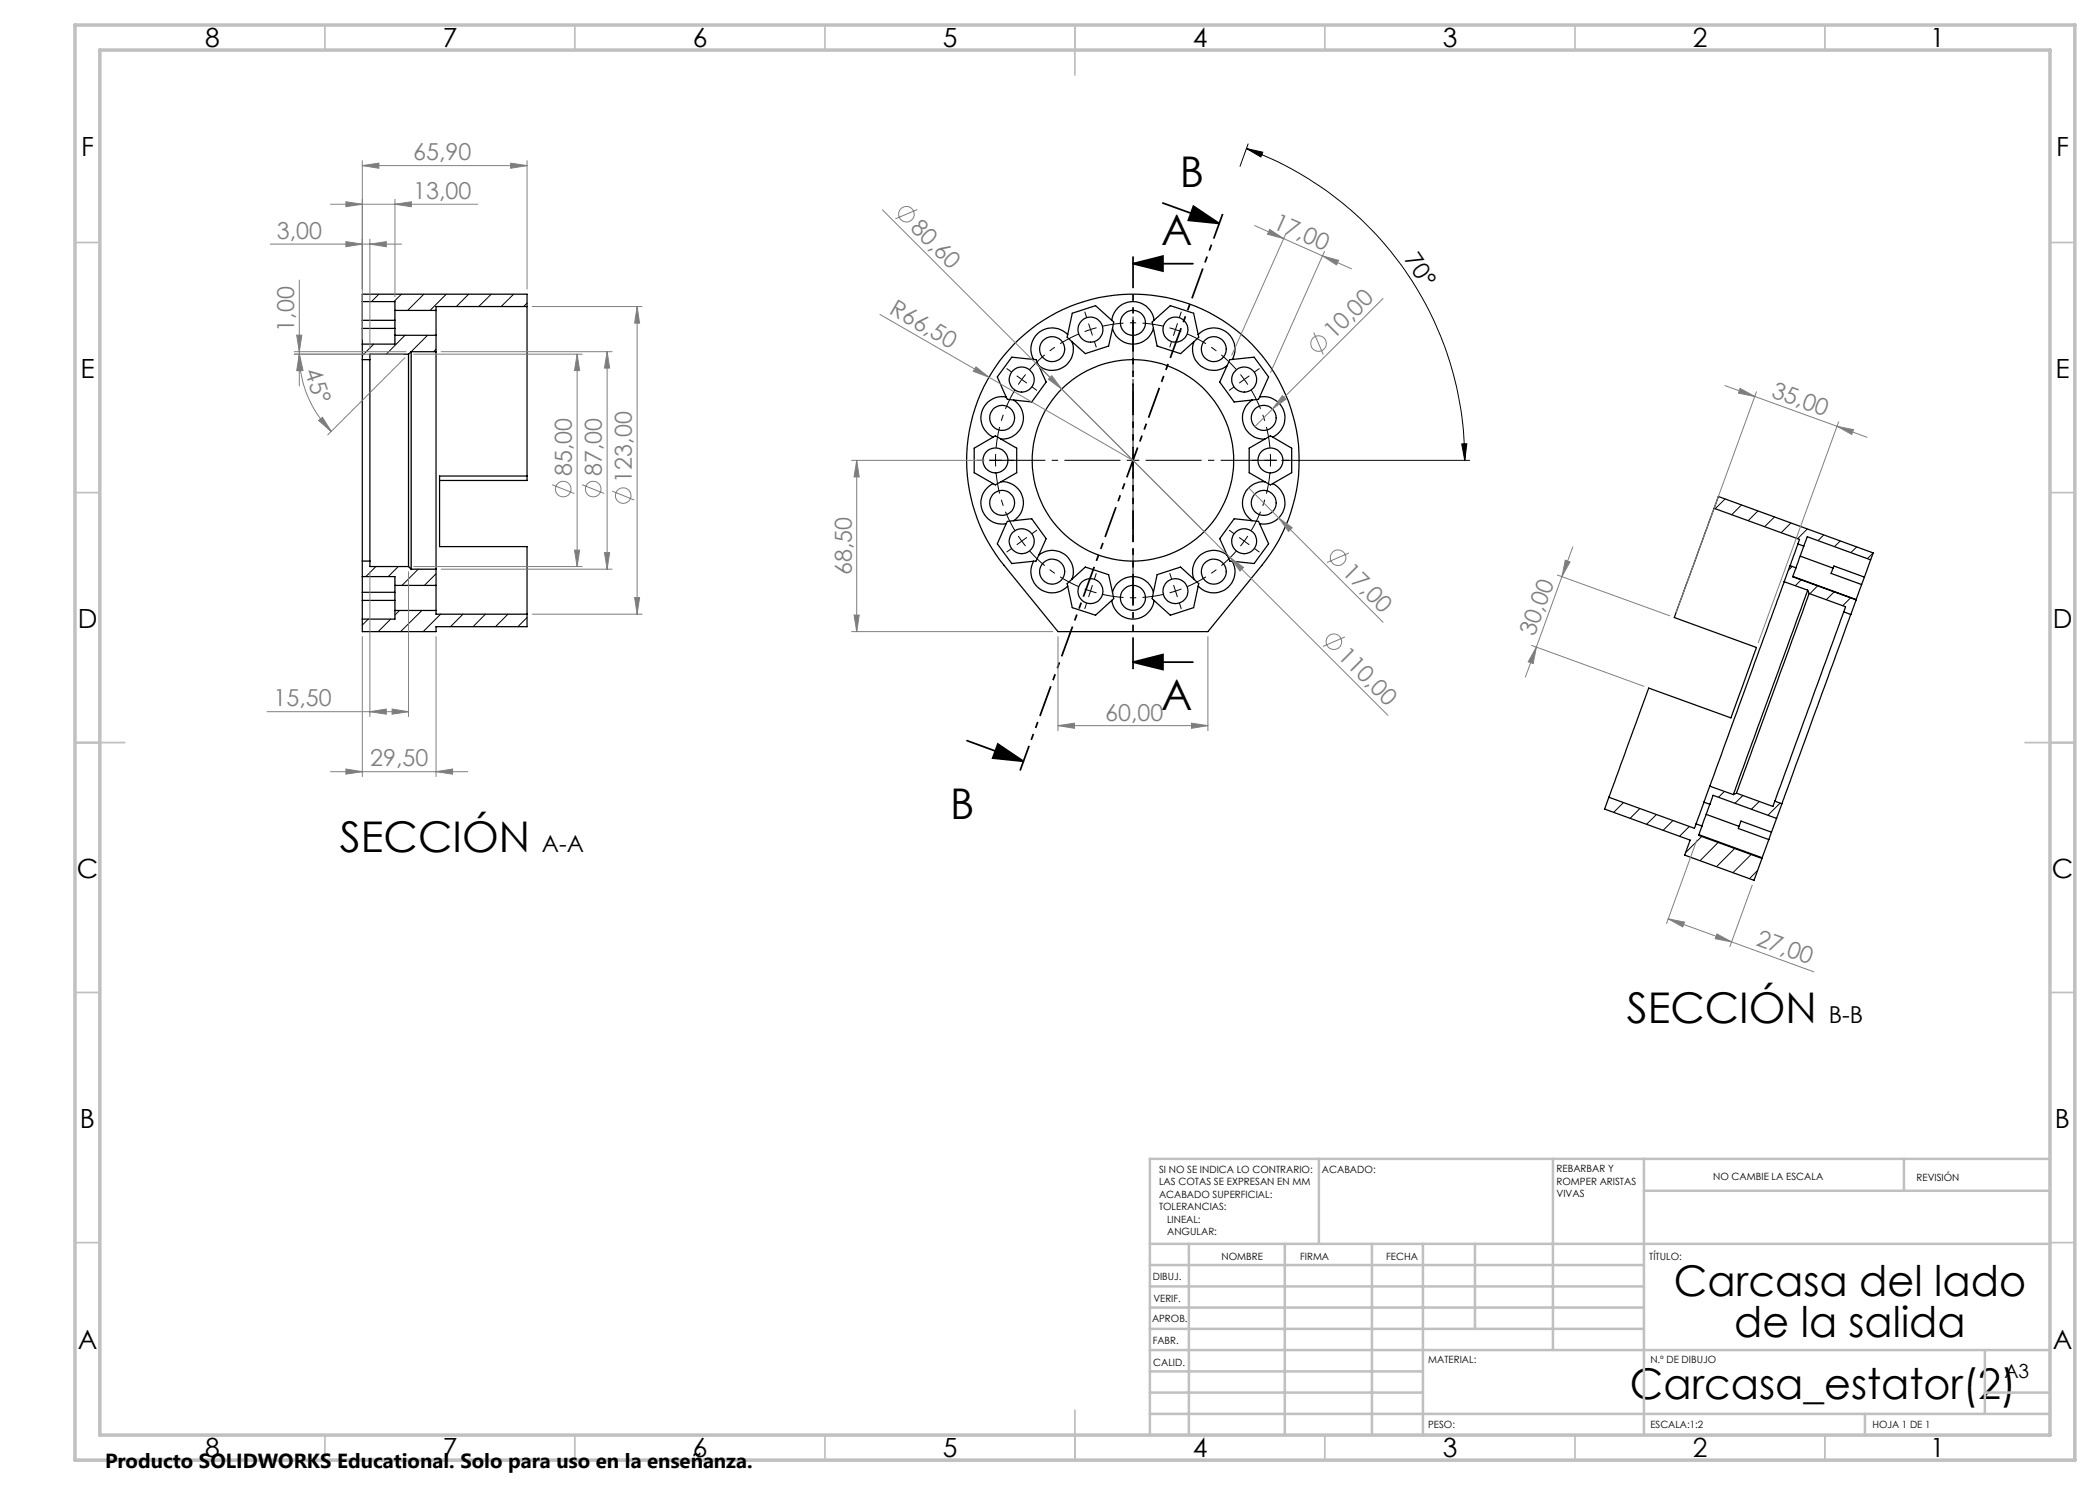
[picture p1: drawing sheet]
<svg xmlns="http://www.w3.org/2000/svg" width="420mm" height="297mm" viewBox="0 0 420 297" stroke-linecap="round" stroke-linejoin="round" font-family="sans-serif">
<g fill="none" stroke="#000" stroke-width=".25">
<path d="M72.5 65.7v3.1M72.5 60.3v3.8M72.5 71.9v40.3M72.5 60.3v-1.5h32.9v2.5M72.5 64.1v1.6M72.5 68.8v3.1M72.5 60.3h6.5v1.8M72.5 71.9h1.5M72.5 65.7h6.5M72.5 64.1h6.5M74 71.9v40.3M79 62.1v5"/>
<path d="M79 67.1v1.7h-6.5M79 62.1h8.2M79 67.1h8.2M81.7 70.8v42.5M81.7 70.8h-7.7v1.1M82.2 70.3v43.5M82.2 70.3h5M82.2 70.3l-.5 .5M87.2 62.1v5M87.2 70.3v43.5M87.2 67.1v3.2M105.4 61.3v33.9"/>
<path d="M105.4 61.3h-18.2v.8M201.2 79.4a4.2 4.2 0 0 0-4.8 2.9 4.2 4.2 0 0 0 2.2 5.1M201.2 79.4l.3 .5 1.2 .1M202.8 68.8a33.3 33.3 0 0 1 45.9-1.5 33.3 33.3 0 0 1 3.7 45.8l-10.8 13.2h-30l-10.8-13.2a33.2 33.2 0 0 1 2-44.3zM206.7 71.9l-4.3-.5-2.9 4 1.7 4M206.7 71.9h.5l.6 1.2M207.8 73.1l1.4 3.3-2.9 4-3.6-.4M213.5 66.9a4.3 4.3 0 0 0-5.6-.5 4.3 4.3 0 0 0-1.2 5.5M213.5 66.9l-.1 .5 1 .9M214.4 68.3a4.2 4.2 0 0 1-1.5 5 4.2 4.2 0 0 1-5.1-.2M222.4 64.1a4.2 4.2 0 0 1 4.2-3.8 4.2 4.2 0 0 1 4.2 3.8M222.5 65.7a4.2 4.2 0 0 0 4.1 3.1 4.2 4.2 0 0 0 4.1-3.1"/>
<path d="M222.5 65.7l.2-1.3-3.6-3.3-4.6 1.5-1 4.3M222.5 65.7l-.8 3.5-4.6 1.5-2.7-2.4M230.7 65.7l.7 3.5 4.7 1.5 2.7-2.4M230.8 64.1l3.3-3 4.6 1.5 .9 4.3M230.8 64.1l-.4 .3 .3 1.3M238.8 68.3a4.2 4.2 0 0 0 1.5 5 4.2 4.2 0 0 0 5.1-.2M239.6 66.9a4.3 4.3 0 0 1 5.7-.5 4.3 4.3 0 0 1 1.2 5.5M239.6 66.9l.1 .5-.9 .9M245.4 73.1l-1.5 3.3 2.9 4 4.9-.5 .2-.5M246.5 71.9l4.3-.5 2.9 4-1.8 4M246.5 71.9h-.5l-.6 1.2M251.9 79.4a4.2 4.2 0 0 1 4.9 2.9 4.2 4.2 0 0 1-2.3 5.1"/>
<path d="M105.4 95.2h-17.5v14.1h17.5v13.5M105.4 95.2v.9h-17.5M198.6 96.7a4.2 4.2 0 0 0-2.2 5.2 4.2 4.2 0 0 0 4.8 2.8M200.2 96.3a4.2 4.2 0 0 1 4.3 3 4.2 4.2 0 0 1-1.8 4.8M200.2 96.3l3.1-1.8v-4.9l-4.2-2.4-4.3 2.4v4.9l3.8 2.2M200.2 96.3l-1.1 .7-.5-.3M202.7 80a4.3 4.3 0 0 1 1.8 4.9 4.3 4.3 0 0 1-4.3 2.9M250.4 80a4.3 4.3 0 0 0-1.7 4.9 4.3 4.3 0 0 0 4.2 2.9M252.9 96.3a4.3 4.3 0 0 0-4.2 3 4.3 4.3 0 0 0 1.7 4.8M252.9 87.8l-3.1 1.8v4.9l3.1 1.8M252.9 96.3l1.2 .7 .4-.3M254.5 96.7a4.2 4.2 0 0 1 2.3 5.2 4.2 4.2 0 0 1-4.9 2.8"/>
<path d="M254.5 87.4l3.8 2.2v4.9l-3.8 2.2M254.5 87.4l-.4-.2-1.2 .6M72.5 115.3v3.2M72.5 112.2v3.1M72.5 118.5v1.6M72.5 115.3h6.5v1.8M72.5 112.2h1.5M72.5 118.5h6.5M74 112.2v1.1h7.7M79 117.1v5M79 117.1h8.2M81.7 113.3l.5 .5"/>
<path d="M82.2 113.8h5M87.2 117.1v5M87.2 113.8v3.3M201.2 104.7l-1.7 4.1 2.9 3.9 4.3-.4M202.7 104.1l3.6-.4 2.9 4-1.4 3.3M202.7 104.1l-1.2 .2-.3 .4M206.7 112.3a4.3 4.3 0 0 0 1.2 5.5 4.3 4.3 0 0 0 5.6-.6M207.8 111a4.2 4.2 0 0 1 5.1-.1 4.2 4.2 0 0 1 1.5 4.9M207.8 111l-.6 1.2-.5 .1M214.4 115.8l-1 .9 1.1 4.8 4.6 1.5 3.3-2.9M214.4 115.8l2.7-2.4 4.6 1.5 .8 3.6M222.5 118.5a4.2 4.2 0 0 1 4.1-3.2 4.2 4.2 0 0 1 4.1 3.2"/>
<path d="M222.5 118.5l.2 1.2-.3 .4M230.7 118.5l-.3 1.2 .4 .4M238.8 115.8l.9 .9-1 4.8-4.6 1.5-3.3-2.9M238.8 115.8l-2.7-2.4-4.7 1.5-.7 3.6M245.4 111a4.2 4.2 0 0 0-5.2-.1 4.2 4.2 0 0 0-1.4 4.9M245.4 111l.6 1.2 .5 .1M246.5 112.3a4.3 4.3 0 0 1-1.2 5.5 4.3 4.3 0 0 1-5.7-.6M251.9 104.7l1.8 4.1-2.9 3.9-4.3-.4M251.9 104.7l-.2-.4-4.9-.6-2.9 4 1.5 3.3M342.8 101.7l-7.9 21.8 16.4 6-2.8 7.8-2.3 6.3-16.5-6-7.9 21.9M342.8 101.7l.9-2.4 31 11.3-.6 1.4M342.8 101.7l17.1 6.2-.3 .9"/>
<path d="M356.8 116.3l-14.9 40.9M356.8 116.3l4.7 1.7M358 113.1l-1.2 3.2M358 113.1l1.2 .5M358.6 115.3l12.6 4.6M359.2 113.6l-.7 1.8 12.7 4.6M359.6 108.8l-1.6 4.3M359.6 108.8l1.2 .4M360 111.2l6.6 2.4M360.8 109.2l-1.6 4.4M360.8 109.2l.7-1.9 12.6 4.7M361.5 118l-14.8 40.9"/>
<path d="M361.5 118l.3 .7M361.8 118.7l-14.5 39.9M361.8 118.7l7.3 2.7-.3 1M366.6 113.6l-.4 1.1 6.1 2.2M366.6 113.6l.2-.4 6.1 2.2M371.2 120l-1 2.9M371.2 119.9v.1M372.3 116.9l-1.1 3M372.9 115.4l-.6 1.5M374.1 112l-1.2 3.4M72.5 120.1v3.7M72.5 120.1h6.5"/>
<path d="M79 122.1v1.7h-6.5M79 122.1h8.2M87.2 122.1v.7h18.2M105.4 122.8v2.5h-18.2v1h-14.7v-2.5M222.4 120.1a4.2 4.2 0 0 0 4.2 3.7 4.2 4.2 0 0 0 4.2-3.7M368.8 122.4l-13.8 37.8M368.8 122.4l1.4 .5M370.2 122.9l-13.8 37.9M321.8 159.5l-.9 2.3 17.1 6.2-1.1 3 13.9 5.1 1.6-4.4M321.8 159.5l17.1 6.2 .3-.9M341.9 157.2l4.8 1.7M341.9 157.2l-1.1 3.2"/>
<path d="M347.3 158.6l-.6 .3M347.3 158.6l7.3 2.7 .4-1.1M339.2 164.8l1.2 .4M339.8 166.9l12.6 4.7M340.4 165.2l-.7 1.9 12.7 4.6M340.8 160.4l-1.6 4.4M340.8 160.4l1.2 .5M341.2 162.9l6.6 2.4M342 160.9l-1.6 4.3M342 160.9l.6-1.8 12.7 4.6M347.8 165.3l-.1 .4 6.1 2.2M347.8 165.3l.4-1.1 6.1 2.2"/>
<path d="M352.4 171.6v.1M353.8 167.9l-1.4 3.7M354.3 166.4l-.5 1.5M355 160.2l1.4 .6M355.3 163.7l-1 2.7M356.4 160.8l-1.1 2.9"/>
<circle cx="204.3" cy="75.9" r="2.5"/>
<circle cx="210.4" cy="69.8" r="2.5"/>
<circle cx="218.1" cy="65.9" r="2.5"/>
<circle cx="226.6" cy="64.6" r="2.51"/>
<circle cx="235.1" cy="65.9" r="2.5"/>
<circle cx="242.8" cy="69.8" r="2.5"/>
<circle cx="248.8" cy="75.9" r="2.51"/>
<circle cx="199.1" cy="92.1" r="2.5"/>
<circle cx="200.4" cy="83.6" r="2.49"/>
<circle cx="226.6" cy="92.1" r="20.2"/>
<circle cx="252.7" cy="83.6" r="2.5"/>
<circle cx="254.1" cy="92.1" r="2.5"/>
<circle cx="200.4" cy="100.6" r="2.49"/>
<circle cx="204.3" cy="108.2" r="2.5"/>
<circle cx="210.4" cy="114.3" r="2.5"/>
<circle cx="218.1" cy="118.2" r="2.49"/>
<circle cx="226.6" cy="119.6" r="2.51"/>
<circle cx="235.1" cy="118.2" r="2.49"/>
<circle cx="242.8" cy="114.3" r="2.5"/>
<circle cx="248.8" cy="108.2" r="2.51"/>
<circle cx="252.7" cy="100.6" r="2.5"/>
</g>
<g fill="none" stroke="#000" stroke-width=".2">
<path d="M249.3 29.7l3.3 .7-.4 1zM249.3 29.7a66.4 66.4 0 0 1 43.6 62.4M249.6 28.8l-1.6 4.5M75.8 58.8l-1.5 1.5M80.3 58.8l-1.5 1.5M84.8 58.8l-3.3 3.3M89.3 58.8l-3.3 3.3M93.7 58.8l-2.4 2.5M98.2 58.8l-2.5 2.5M102.7 58.8l-2.5 2.5M74.8 68.8l-2.3 2.3M81 67.1l-3.7 3.7"/>
<path d="M85.5 67.1l-3.3 3.2M87.2 69.8l-.5 .5M105.4 60.6l-.7 .7M233.9 65.6l1.2 .3M235.1 65.9l1.2 .4M235.1 65.9l-.4 1.2M235.5 64.7l-.4 1.2M256.3 92.1h37.6M292.3 88.8h1.1l-.5 3.3zM345 99.8l-2 1.9M75.2 113.3l-2 2M79.7 113.3l-2.1 2"/>
<path d="M83.6 113.8l-3.2 3.3M87.2 114.8l-2.3 2.3M348.3 101l-1.9 1.9M351.6 102.2l-2 1.9M354.9 103.4l-2 1.9M358.2 104.6l-2 1.9M358.5 113.3l-.8 .7M360.3 116l-1.2 1.2M361.5 105.8l-2 1.9M363.5 117.2l-1.5 1.5M364.7 107l-1.1 1.1M366.9 118.4l-1.6 1.5"/>
<path d="M368.1 108.2l-1.2 1.1M370.1 119.6l-1.6 1.5M371.3 109.4l-1.1 1.1M374.6 110.6l-1.1 1.1M73.7 123.8l-1.2 1.2M78.1 123.8l-2.5 2.5M79.9 122.1l-.9 .9M84.4 122.1l-4.3 4.2M88.1 122.8l-3.5 3.5M92.6 122.8l-2.5 2.5M97.1 122.8l-2.5 2.5M101.6 122.8l-2.5 2.5"/>
<path d="M105.4 123.5l-1.8 1.8M344.9 158.3l-1.2 1.2M348.6 159.1l-1.6 1.6M324.7 160.5l-1.9 2M328 161.7l-2 2M331.3 162.9l-2 1.9M334.6 164.1l-2 1.9M337.9 165.3l-2 1.9M340.4 167.3l-3.3 3.2M343.6 168.5l-3.6 3.7M347 169.7l-3.7 3.7M350.2 170.9l-3.6 3.7"/>
<path d="M351.5 174.1l-1.6 1.7M351.9 160.3l-1.6 1.6M356 160.6l-2.4 2.5"/>
</g>
<g fill="none" stroke="#808080" stroke-width=".2">
<path d="M72.5 33.1l3.3-.5v1.1zM72.5 32.1v35.7M72.5 33.1h32.9M79 39.9v19.4M102.1 32.6l3.3 .5-3.3 .6zM105.4 32.1v25.7M54 48.8h26.3M59.9 56v21.2M66.1 40.8h29.5M69.2 48.3l3.3 .5-3.3 .6zM69.2 40.4l3.3 .4-3.3 .5zM74 48.8l3.3-.5v1.1z"/>
<path d="M74 47.8v22M79 40.8l3.3-.4v.9zM176.5 42l35.8 35.8M183.5 41.9l-4.4 1.9M250.9 45.1l13.6 6.1M253.9 45.9l2.9 1.8-3.3-.9zM257.1 46.8l-10.8 24.2M264.5 51.2l3.2 .9-.4 .9zM264.5 51.2l5.8 2.6M264.9 50.3l-10.8 24.2M276.6 59.7l-22.1 22.1M58.8 70.3h22.4"/>
<path d="M59.3 67h1.1l-.5 3.3zM59.9 70.8l.7 3.3-1 .1zM59.9 70.8a21.7 21.7 0 0 0 6.4 15.5M59.9 70.8l.5 3.3h-1.1zM80.7 70.8h-21.9M81 71.5l-15.5 15.5M82.7 70.8h33.7M88.2 70.3h34.2M106.4 61.3h22M115.4 70.8v42.5M115.4 70.8l.5 3.3h-1zM121.4 70.3v43.5"/>
<path d="M121.4 70.3l.5 3.3h-1zM127.4 61.3l.5 3.3h-1zM127.4 61.3v61.5M176 62.9l21.8 12.6M195.2 73.4l2.6 2.1-3.1-1.2zM197.8 75.5l28.8 16.6M207.2 72.6l38.8 38.9M210.4 75.1l1.9 2.7-2.6-2zM256.5 79.1l.7 .7-2.7 2zM262.7 66.5l2 4.4M345 77.1l22.4 8.2M348 77.7l3 1.6-3.3-.7z"/>
<path d="M351.3 78.3l-16.1 44.3M63.7 84.1l.8-.6 1.8 2.8zM110.4 96.9l4.5 1.8M116.4 96.9l4.5 1.8M122.4 98.2l4.5 1.8M170.3 92.1h26.6M171.3 92.1l.5 3.3h-1zM171.3 92.1v34.2M249.7 97.6l6 6M254.5 81.8l-3.5 3.5M367.4 85.3l6 2.2M367.4 85.3l3.3 .6-.4 1z"/>
<path d="M367.7 84.3l-16.1 44.2M74 114.3v29M81.7 114.3v29M82.7 113.3h33.7M88.2 113.8h34.2M114.9 110h1l-.5 3.3zM120.9 110.5h1l-.5 3.3zM126.9 119.5h1l-.5 3.3zM246 111.5l2.7 2-.7 .7zM246 111.5l31.6 31.6M255.7 103.6l2.7 1.9-.7 .8zM255.7 103.6l20.9 20.9"/>
<path d="M269.8 110.6l-4.4 1.9M311.5 115l22.4 8.2M312.4 115.3l-5.1 14.1M313.1 112l.9 .4-1.6 2.9zM314.6 109.4l-2.2 5.9M72.5 127.3v28M87.2 127.3v28M106.4 122.8h22M170.3 126.3h40.3M170.8 123h1l-.5 3.3zM211.6 127.3v18.9M241.6 127.3v18.9"/>
<path d="M269 127.4l-4.4 1.9M306.3 129.1l22.5 8.2M307.3 129.4l-2.2 6M307.3 129.4l-.7 3.3-1-.3zM53.4 142.3h28.3M66.1 154.3h27.5M69.2 153.8l3.3 .5-3.3 .5zM74 142.3l3.3-.5v1zM78.4 141.8l3.3 .5-3.3 .5zM87.2 154.3l3.3-.5v1zM211.6 145.1l3.3-.5v1.1zM211.6 145.1h30"/>
<path d="M238.3 144.6l3.3 .5-3.3 .6zM339.4 168l-6.1 16.7M350.4 177l-4.4 12.3M333.6 183.8l29.2 10.6M333.6 183.8l3.3 .6-.3 1zM343.4 186.8l2.9 1.6-3.3-.7z"/>
<circle cx="181.3" cy="42.8" r="1.57"/>
<circle cx="263.7" cy="68.7" r="1.55"/>
<circle cx="112.6" cy="97.8" r="1.55"/>
<circle cx="118.6" cy="97.8" r="1.55"/>
<circle cx="124.7" cy="99.1" r="1.56"/>
<circle cx="267.6" cy="111.5" r="1.56"/>
<circle cx="266.8" cy="128.3" r="1.55"/>
</g>
<g fill="none" stroke="#000" stroke-width=".2" stroke-dasharray="15.2 1.3 1.3 1.3" stroke-linecap="butt">
<path d="M202.3 74.4l-1-.7M204.4 75.9l-.8 1M204.4 75.9l.7-1M204.4 75.9l-1.1-.7M204.4 75.9l1 .7M206.4 77.4l1 .7M217.3 63.5l-.4-1.2M218.1 65.9l-1.2 .4M218.1 65.9l1.2-.4M218.1 65.9l-.4-1.2M218.1 65.9l.4 1.2M218.9 68.3l.4 1.2"/>
<path d="M234.3 68.3l-.4 1.2M235.9 63.5l.4-1.2M246.8 77.4l-1 .7M248.9 75.9l-.8-1M248.9 75.9l.7 1M248.9 75.9l1-.7M248.9 75.9l-1.1 .7M250.9 74.4l1-.7M196.6 92.1h-1.2M199.1 92.1v1.2M199.1 92.1v-1.3M199.1 92.1h-1.2"/>
<path d="M199.1 92.1h1.3M201.6 92.1h1.3M226.6 92.1v-1.3M226.6 92.1h-1.2M226.6 92.1v1.2M226.6 92.1h1.3M251.6 92.1h-1.2M254.1 92.1v-1.3M254.1 92.1v1.2M254.1 92.1h1.3M254.1 92.1h-1.2M256.6 92.1h1.3"/>
<path d="M202.3 109.7l-1 .7M204.4 108.2l.7 1M204.4 108.2l-.8-1M204.4 108.2l-1.1 .8M204.4 108.2l1-.7M206.4 106.8l1-.8M218.1 118.2l1.2 .4M218.1 118.2l-1.2-.4M218.1 118.2l-.4 1.2M218.1 118.2l.4-1.2M218.9 115.8l.4-1.2M234.3 115.8l-.4-1.2"/>
<path d="M235.1 118.2l1.2-.4M235.1 118.2l-1.2 .4M235.1 118.2l.4 1.2M235.1 118.2l-.4-1.2M246.8 106.8l-1-.8M248.9 108.2l.7-1M248.9 108.2l-.8 1M248.9 108.2l1 .8M248.9 108.2l-1.1-.7M250.9 109.7l1 .7M217.3 120.6l-.4 1.2M235.9 120.6l.4 1.2"/>
</g>
<path d="M203 78a27.5 27.5 0 0 0-3.8 11.6M215.8 66.8a27.5 27.5 0 0 0-9.9 7.1M232.7 65.2a27.5 27.5 0 0 0-12.2 0M247.3 73.9a27.5 27.5 0 0 0-9.9-7.1M199.2 94.6a27.5 27.5 0 0 0 3.8 11.5M254 89.6a27.5 27.5 0 0 0-3.8-11.6M205.9 110.2a27.5 27.5 0 0 0 9.9 7.1M220.5 118.9a27.5 27.5 0 0 0 12.2 0M237.4 117.3a27.5 27.5 0 0 0 9.9-7.1M250.2 106.1a27.5 27.5 0 0 0 3.8-11.5" fill="none" stroke="#000" stroke-width=".2" stroke-dasharray="15.2 1.3 1.3 1.3" stroke-dashoffset="11" stroke-linecap="butt"/>
<path d="M226.6 52.7l6-1.5v3zM226.6 52.7h12M232.6 40.6l11.2 4.1M238.7 41.2l5.1 3.5-6.1-.6zM226.6 132.4l6-1.5v3zM226.6 132.4h12M193.4 148.1l11.3 4.2M199.6 148.8l5.1 3.5-6.2-.7z" fill="none" stroke="#000" stroke-width=".35"/>
<path d="M224.1 92.1h-26.2M226.6 89.6v-26.3M226.6 94.6v26.2M229.1 92.1h26.3" fill="none" stroke="#000" stroke-width=".2" stroke-dasharray="15.2 1.3 1.3 1.3" stroke-dashoffset="4" stroke-linecap="butt"/>
<path d="M226.6 50.7v83.7" fill="none" stroke="#000" stroke-width=".35" stroke-dasharray="6.3 1.3 1.3 1.3 1.3 1.3" stroke-dashoffset="-.6" stroke-linecap="butt"/>
<path d="M244.5 42.8l-40.5 111.3" fill="none" stroke="#000" stroke-width=".35" stroke-dasharray="6.3 1.3 1.3 1.3 1.3 1.3" stroke-dashoffset="1.1" stroke-linecap="butt"/>
<g fill="none" stroke="#c0c0c0" stroke-width=".35">
<path d="M65 5v5M115 5v5M165 5v5M215 5v10M265 5v5M315 5v5M365 5v5M15 48.5h5M410 48.5h5M15 98.5h5M410 98.5h5M15 148.5h10"/>
<path d="M405 148.5h10M15 198.5h5M410 198.5h5M15 248.5h5M410 248.5h5M65 287v5M115 287v5M165 287v5M215 282v10M265 287v5M315 287v5M365 287v5"/>
</g>
<g fill="none" stroke="#c0c0c0" stroke-width=".5">
<path d="M263.8 231.8v17M310.6 231.8v38.2M328.8 231.8v55.2M328.8 238.2h81.2M380.8 231.8v6.4M410 231.8h-180v55.2M230 248.8h180M230 257.3h98.8M230 253h98.8M237.8 248.8v38.2M257 248.8v38.2M274.4 248.8v38.2"/>
<path d="M284.6 248.8v38.2M295 248.8v17M230 265.8h98.8M230 261.5h98.8M230 278.5h54.6M230 274.3h54.6M230 270h180M397 278.5h13M397 270v12.8M230 282.8h180M373 282.8v4.2"/>
</g>
<path d="M15 5h400v287h-400zM20 10h390v277h-390z" fill="none" stroke="#c0c0c0" stroke-width=".7"/>
<g fill="#000">
<path d="M226.6 52.7l6-1.5v3zM226.6 132.4l6-1.5v3z"/>
<path d="M238.7 41.2l5.1 3.5-6.1-.6zM199.6 148.8l5.1 3.5-6.2-.7z"/>
</g>
<g fill="#808080">
<path d="M210.4 75.1l1.9 2.7-2.6-2z"/>
<path d="M195.2 73.4l2.6 2.1-3.1-1.2z"/>
<path d="M256.5 79.1l.7 .7-2.7 2z"/>
<path d="M246 111.5l2.7 2-.7 .7z"/>
<path d="M255.7 103.6l2.7 1.9-.7 .8z"/>
<path d="M264.5 51.2l3.2 .9-.4 .9zM253.9 45.9l2.9 1.8-3.3-.9z"/>
<path d="M367.4 85.3l3.3 .6-.4 1zM348 77.7l3 1.6-3.3-.7z"/>
<path d="M78.4 141.8l3.3 .5-3.3 .5zM74 142.3l3.3-.5v1z"/>
<path d="M102.1 32.6l3.3 .5-3.3 .6zM72.5 33.1l3.3-.5v1.1zM74 48.8l3.3-.5v1.1zM69.2 48.3l3.3 .5-3.3 .6z"/>
<path d="M69.2 153.8l3.3 .5-3.3 .5zM87.2 154.3l3.3-.5v1zM69.2 40.4l3.3 .4-3.3 .5zM79 40.8l3.3-.4v.9z"/>
<path d="M313.1 112l.9 .4-1.6 2.9zM307.3 129.4l-.7 3.3-1-.3z"/>
<path d="M170.8 123h1l-.5 3.3zM171.3 92.1l.5 3.3h-1zM59.9 70.8l.5 3.3h-1.1zM59.3 67h1.1l-.5 3.3z"/>
<path d="M121.4 70.3l.5 3.3h-1zM120.9 110.5h1l-.5 3.3z"/>
<path d="M115.4 70.8l.5 3.3h-1zM114.9 110h1l-.5 3.3z"/>
<path d="M127.4 61.3l.5 3.3h-1zM126.9 119.5h1l-.5 3.3z"/>
<path d="M59.9 70.8l.7 3.3-1 .1zM63.7 84.1l.8-.6 1.8 2.8z"/>
<path d="M333.6 183.8l3.3 .6-.3 1zM343.4 186.8l2.9 1.6-3.3-.7z"/>
<path d="M211.6 145.1l3.3-.5v1.1zM238.3 144.6l3.3 .5-3.3 .6z"/>
</g>
<path d="M292.3 88.8h1.1l-.5 3.3zM249.3 29.7l3.3 .7-.4 1z" fill="#000"/>
<g font-size="8.5">
<text x="236" y="37.4">B</text>
<text x="232.3" y="49">A</text>
<text x="232.3" y="142">A</text>
<text x="190" y="163.8">B</text>
<text x="68" y="170.4">SECCIÓN</text>
<text x="325.3" y="204.7">SECCIÓN</text>
<text x="334.8" y="259.3">Carcasa del lado</text>
<text x="346.9" y="267.4">de la salida</text>
<text x="326" y="279.7">Carcasa_estator(2)</text>
</g>
<g font-size="5.3">
<text x="41" y="9.5">8</text>
<text x="88.5" y="9.5">7</text>
<text x="138.5" y="9.5">6</text>
<text x="188.5" y="9.5">5</text>
<text x="238.5" y="9.5">4</text>
<text x="288.5" y="9.5">3</text>
<text x="338.5" y="9.5">2</text>
<text x="386" y="9.5">1</text>
<text x="16.2" y="31.3">F</text>
<text x="411.2" y="31.3">F</text>
<text x="16.1" y="75.5">E</text>
<text x="411.1" y="75.5">E</text>
<text x="15.5" y="125.5">D</text>
<text x="410.5" y="125.5">D</text>
<text x="15.4" y="175.5">C</text>
<text x="410.4" y="175.5">C</text>
<text x="16" y="225.5">B</text>
<text x="411" y="225.5">B</text>
<text x="15.5" y="269.8">A</text>
<text x="410.5" y="269.8">A</text>
<text x="41" y="291.5">8</text>
<text x="88.5" y="291.5">7</text>
<text x="138.5" y="291.5">6</text>
<text x="188.5" y="291.5">5</text>
<text x="238.5" y="291.5">4</text>
<text x="288.5" y="291.5">3</text>
<text x="338.5" y="291.5">2</text>
<text x="386" y="291.5">1</text>
</g>
<g font-size="4.7" fill="#808080">
<text x="82.7" y="32.1">65,90</text>
<text x="82.7" y="39.8">13,00</text>
<text x="55.4" y="47.8">3,00</text>
<text x="181.9" y="45.9" transform="rotate(45 181.9 45.9)">80,60</text>
<text x="254.4" y="45.5" transform="rotate(24 254.4 45.5)">17,00</text>
<text x="177.7" y="62.6" transform="rotate(30 177.7 62.6)">R66,50</text>
<text x="58.9" y="66.4" transform="rotate(-90 58.9 66.4)">1,00</text>
<text x="266.8" y="68.1" transform="rotate(-45 266.8 68.1)">10,00</text>
<text x="60.9" y="74.3" transform="rotate(71 60.9 74.3)">45°</text>
<text x="354.1" y="79.3" transform="rotate(20 354.1 79.3)">35,00</text>
<text x="114.4" y="95.2" transform="rotate(-90 114.4 95.2)">85,00</text>
<text x="120.4" y="95.2" transform="rotate(-90 120.4 95.2)">87,00</text>
<text x="126.4" y="96.5" transform="rotate(-90 126.4 96.5)">123,00</text>
<text x="170.3" y="115" transform="rotate(-90 170.3 115)">68,50</text>
<text x="268.2" y="114.5" transform="rotate(45 268.2 114.5)">17,00</text>
<text x="267.4" y="131.3" transform="rotate(45 267.4 131.3)">110,00</text>
<text x="306.9" y="127.5" transform="rotate(-70 306.9 127.5)">30,00</text>
<text x="54.7" y="141.3">15,50</text>
<text x="221" y="144.1">60,00</text>
<text x="74" y="153.3">29,50</text>
<text x="351" y="189" transform="rotate(20 351 189)">27,00</text>
</g>
<g font-size="4.7">
<text x="280.7" y="51.8" transform="rotate(56 280.7 51.8)">70°</text>
<text x="108.4" y="170.4">A-A</text>
<text x="365.7" y="204.7">B-B</text>
</g>
<text font-size="4.1" x="21" y="293.7">Producto SOLIDWORKS Educational. Solo para uso en la enseñanza.</text>
<text font-size="3.9" x="400.9" y="275.5">A3</text>
<g font-size="2">
<text x="231.8" y="234.6">SI NO SE INDICA LO CONTRARIO:</text>
<text x="231.8" y="237.1">LAS COTAS SE EXPRESAN EN MM</text>
<text x="231.8" y="239.6">ACABADO SUPERFICIAL:</text>
<text x="264.4" y="234.6">ACABADO:</text>
<text x="311.3" y="234.5">REBARBAR Y</text>
<text x="311.3" y="237">ROMPER ARISTAS</text>
<text x="311.3" y="239.5">VIVAS</text>
<text x="342.6" y="236">NO CAMBIE LA ESCALA</text>
<text x="383.3" y="236.2">REVISIÓN</text>
<text x="231.8" y="242.1">TOLERANCIAS:</text>
<text x="233.4" y="244.6">LINEAL:</text>
<text x="233.4" y="247.1">ANGULAR:</text>
<text x="244.3" y="252">NOMBRE</text>
<text x="260" y="251.9">FIRMA</text>
<text x="277.2" y="251.9">FECHA</text>
<text x="329.9" y="251.9">TÍTULO:</text>
<text x="230.6" y="256.1">DIBUJ.</text>
<text x="230.7" y="260.3">VERIF.</text>
<text x="230.4" y="264.4">APROB.</text>
<text x="230.5" y="268.8">FABR.</text>
<text x="230.7" y="273.1">CALID.</text>
<text x="285.6" y="272.5">MATERIAL:</text>
<text x="330.1" y="272.5">N.º DE DIBUJO</text>
<text x="285.6" y="285.5">PESO:</text>
<text x="330.1" y="285.6">ESCALA:1:2</text>
<text x="374.5" y="285.6">HOJA 1 DE 1</text>
</g>
</svg>
